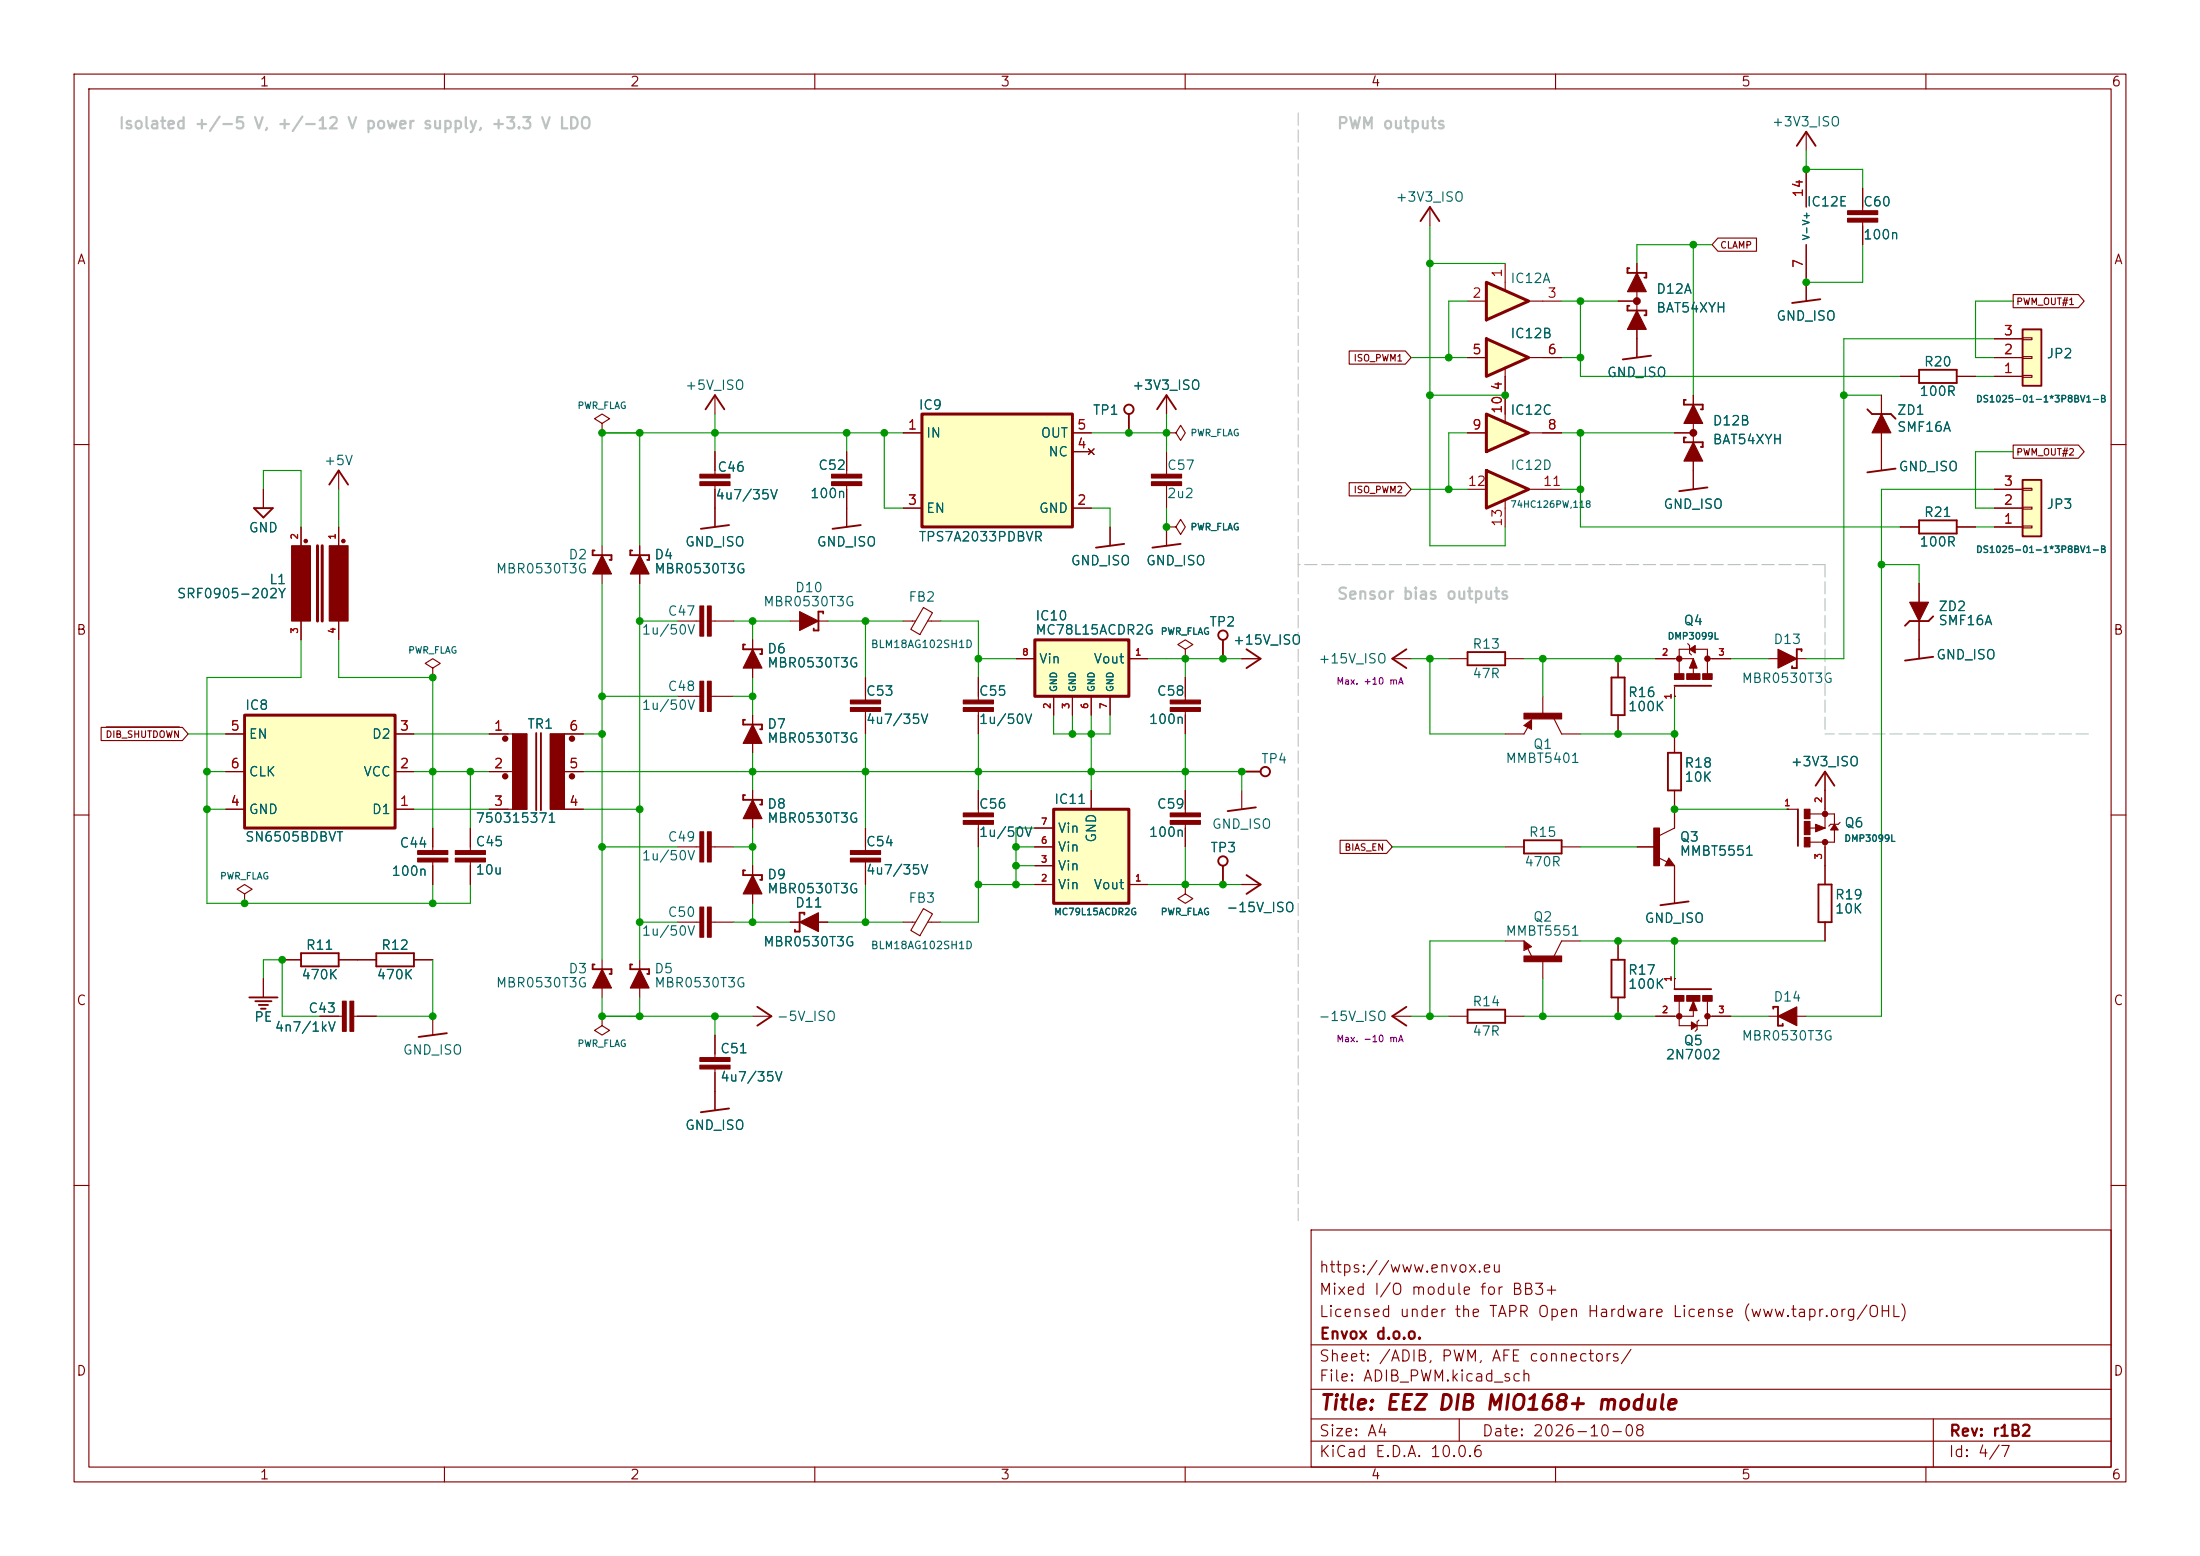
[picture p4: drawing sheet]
<svg xmlns="http://www.w3.org/2000/svg" width="297mm" height="210mm" viewBox="0 0 297 210" stroke-linecap="round" stroke-linejoin="round" font-family="sans-serif">
<g fill="none" stroke="#840000" stroke-width=".15">
<path d="M10 10h277v190h-277zM12 12h273v186h-273zM60 10v2M110 10v2M160 10v2M210 10v2M260 10v2M254 53.3v2.6M254 58.4v2.6M256.5 50.8h2.6M264.2 50.8h2.5M10 60h2"/>
<path d="M285 60h2M10 110h2M246.4 104.1v2.6M285 110h2M10 160h2M177 166h108v32h-108zM285 160h2M60 198v2M110 198v2M160 198v2M177 194.5h108M177 191.5h108"/>
<path d="M177 187.5h108M177 181.5h108M197 191.5v3M210 198v2M260 198v2M261 191.5v6.5"/>
</g>
<path d="M252.1 55.2l.6 .7h2.6l.6 .6M259.1 49.9h5.1v1.8h-5.1zM245.1 106l1.3-1.9 1.2 1.9" fill="none" stroke="#840000" stroke-width=".25"/>
<path d="M254 55.9l1.3 2.5h-2.6z" fill="#840000" stroke="#840000" stroke-width=".15"/>
<path d="M273 64.8h2.6v7.6h-2.6z" fill="#ffffc2"/>
<g fill="none" stroke="#840000" stroke-width=".25">
<path d="M95.2 55.2l1.3-1.9 1.3 1.9M85.3 74.3h-.2v.6h2.5v.7h-.2M98.4 70.9l-3.8 .5M116.2 70.9l-3.8 .5M255.9 63.2l-3.8 .6M259.1 70.2h5.1v1.8h-5.1zM273 64.8h2.6v7.6h-2.6zM72.4 98.9v10.4M73 98.9v10.4M217.6 91.4h1.7v5.1h-1.7zM226.1 92.6h4.9M243.2 87.9v-.3h-.6v2.6h-.7v-.3"/>
<path d="M261 88.6l-3.8 .6M261 83.2l-.7 .6h-2.5l-.6 .7M100.6 117.5h-.3v.6h2.6v.6h-.3M100.6 107.3h-.3v.7h2.6v.6h-.3M225.2 101.6h1.7v5.1h-1.7zM225.3 116.3l.1 .3h-.4l.3-.5 .5 .6h-.8M242.7 109.2v5M245.5 119.4h1.8v5.1h-1.8zM40.6 128.7h5.1v1.7h-5.1zM50.8 128.7h5.1v1.7h-5.1zM60.3 139.4l-3.8 .6M80.3 130.2h-.3v.6h2.5v.6h-.2"/>
<path d="M108.6 123.4v-.2h-.7v2.5h-.6v-.2M217.6 129.5h1.7v5.1h-1.7zM226.1 133.5h4.9M228 121.7l-3.8 .5M239.4 136.1v-.2h.6v2.5h.7v-.2"/>
</g>
<g fill="none" stroke="#840000" stroke-width=".15">
<path d="M96.5 53.3v2.6M86.4 73.7v5M96.5 61v3M96.5 65.5v5.6M114.3 61v3M114.3 65.5v5.6M254 61v2.5M256.5 71.1h2.6M259.1 78.7v2.6M264.2 71.1h2.5M269.2 71.1h3.8M269.2 68.6h3.8"/>
<path d="M269.2 66h3.8M273 71h1.3v.2h-1.3zM273 68.5h1.3v.2h-1.3zM273 65.9h1.3v.3h-1.3zM66 99.1h5.1v10.1h-5.1M69.2 99.1v10.1M76.2 99.1v10.1M78.7 99.1h-4.4v10.1h4.4M91.4 83.8h3.1M91.4 94h3.1M96 83.8h3.1M96 94h3.1"/>
<path d="M218.4 88.9v2.5M218.4 96.5v2.6M223.5 88.9h5.1v2M226.1 94h.1M226.1 92.7v1.4M226.1 99.1v2.5M227.8 86.9l.3 .2v1l.2 .3M230.5 88.9h3.2M230.5 90.9v-3.3h-3.8v3.3M238.8 88.9h5M259.1 83.8v5.1M58.4 111.8v3"/>
<path d="M58.4 116.3v3.1M63.5 111.8v3M63.5 116.3v3.1M66 104.1h3.2M76.2 104.1h2.5M101.6 106.7v5.1M101.6 116.8v5.1M132.1 106.7v3M132.1 111.3v3M221 114.3h2.5M223.8 115.7l1.3 .6M225.3 115.8l.8 1h-1.3z"/>
<path d="M226.1 106.7v5.1l-2.1 1M226.1 116.8v5.1M241.1 109.2h1.5M241.3 109.2h.1M244.3 109.9h3.3v3.8h-3.2M246.4 106.7v5.1h-2M246.4 113.7v5.7M248.4 111l-.2 .3h-1.1l-.2 .2M38.1 129.5h2.5M43.2 137.2h3M45.7 129.5h5.1M47.8 137.2h3"/>
<path d="M55.9 129.5h2.5M58.4 137.2v2.5M81.3 129.5v5.1M106.7 124.5h5.1M218.4 127v2.5M218.4 134.6v2.6M226.1 132.1h.1M226.1 132.1v1.4M226.7 135.1v3.3h3.8v-3.2M228.6 136.3v.9h-5.1M229.4 137.7l-.3 .2v1l-.2 .3M230.5 137.2h3.2"/>
<path d="M238.8 137.2h5M246.4 124.5v2.5"/>
</g>
<g fill="#840000" stroke="#840000" stroke-width=".15">
<path d="M94.5 65h4.1v.5h-4.1z"/>
<path d="M94.5 64h4.1v.5h-4.1z"/>
<path d="M257.8 81.3h2.5l-1.2 2.5z"/>
<path d="M240 87.6l2.6 1.3-2.6 1.3z"/>
<path d="M243.6 109.2h.7v1.3h-.7z"/>
<path d="M243.6 110.9h.7v1.7h-.7z"/>
<path d="M243.6 113h.7v1.3h-.7z"/>
<path d="M245.1 111.3l1.3 .5-1.3 .5z"/>
<path d="M247.6 111.3l.6 .7h-1.1z"/>
<path d="M95.5 81.8h.5v4.1h-.5z"/>
<path d="M94.5 81.8h.5v4.1h-.5z"/>
<path d="M86.4 74.9l1.2 2.6h-2.5z"/>
<path d="M223.3 111.8h.7v5h-.7z"/>
<path d="M112.3 64h4v.5h-4z"/>
<path d="M112.3 65h4v.5h-4z"/>
<path d="M95.5 91.9h.5v4.1h-.5z"/>
<path d="M94.5 91.9h.5v4.1h-.5z"/>
<path d="M226.1 90.9h1.2v.8h-1.2z"/>
<path d="M227.7 90.9h1.8v.8h-1.8z"/>
<path d="M229.9 90.9h1.2v.8h-1.2z"/>
<path d="M228.6 88.9l.5 1.3h-1z"/>
<path d="M228.1 87.6l.8-.5v1z"/>
<path d="M240 137.2l2.6-1.3v2.5z"/>
<path d="M229.9 134.4h1.2v.7h-1.2z"/>
<path d="M227.7 134.4h1.8v.7h-1.8z"/>
<path d="M226.1 134.4h1.2v.7h-1.2z"/>
<path d="M228.6 135.1l.5 1.3h-1z"/>
<path d="M228.3 137.9l.8 .5-.8 .5z"/>
<path d="M130 110.7h4.1v.6h-4.1z"/>
<path d="M130 109.7h4.1v.5h-4.1z"/>
<path d="M69.2 99.1h1.9v10.1h-1.9z"/>
<path d="M74.3 99.1h1.9v10.1h-1.9z"/>
<path d="M81.3 130.8l1.2 2.6h-2.5z"/>
<path d="M46.2 135.1h.5v4.1h-.5z"/>
<path d="M47.2 135.1h.6v4.1h-.6z"/>
<path d="M107.9 124.5l2.6-1.3v2.5z"/>
<path d="M101.6 118.1l1.3 2.6h-2.6z"/>
<path d="M101.6 108l1.3 2.5h-2.6z"/>
<path d="M61.5 115.8h4v.5h-4z"/>
<path d="M61.5 114.8h4v.5h-4z"/>
<path d="M56.4 114.8h4.1v.5h-4.1z"/>
<path d="M56.4 115.8h4.1v.5h-4.1z"/>
<circle cx="246.4" cy="109.9" r=".36"/>
<circle cx="246.4" cy="113.7" r=".36"/>
<circle cx="226.7" cy="88.9" r=".36"/>
<circle cx="230.5" cy="88.9" r=".36"/>
<circle cx="230.5" cy="137.2" r=".36"/>
<circle cx="226.7" cy="137.2" r=".36"/>
</g>
<g fill="#840000" stroke="#840000" stroke-width=".3">
<circle cx="68.2" cy="99.7" r=".28"/>
<circle cx="68.2" cy="104.8" r=".28"/>
<circle cx="77.2" cy="99.7" r=".28"/>
<circle cx="77.2" cy="104.8" r=".28"/>
</g>
<path d="M142.2 109.2h10.2v12.7h-10.2z" fill="#ffffc2"/>
<path d="M142.2 109.2h10.2v12.7h-10.2z" fill="none" stroke="#840000" stroke-width=".41"/>
<g fill="none" stroke="#840000" stroke-width=".15">
<path d="M106.7 83.8h5.1M132.1 91.4v3.1M132.1 96v3.1M116.8 111.8v3M116.8 116.3v3.1M139.7 119.4h2.5M139.7 116.8h2.5M139.7 114.3h2.5M139.7 111.8h2.5M147.3 106.7v2.5M152.4 119.4h2.5M121.9 124.5h1.7"/>
<path d="M124.7 122.6l1.2 .7-1.7 3-1.2-.7zM125.2 124.5h1.8"/>
</g>
<path d="M111.1 82.8v-.2h-.6v2.5h-.6v-.3" fill="none" stroke="#840000" stroke-width=".25"/>
<g fill="#840000" stroke="#840000" stroke-width=".15">
<path d="M107.9 82.6l2.6 1.2-2.6 1.3z"/>
<path d="M114.8 114.8h4.1v.5h-4.1z"/>
<path d="M114.8 115.8h4.1v.5h-4.1z"/>
<path d="M130 95.5h4.1v.5h-4.1z"/>
<path d="M130 94.5h4.1v.5h-4.1z"/>
</g>
<path d="M139.7 86.4h12.7v7.6h-12.7z" fill="#ffffc2"/>
<path d="M139.7 86.4h12.7v7.6h-12.7z" fill="none" stroke="#840000" stroke-width=".41"/>
<path d="M116.8 91.4v3.1M116.8 96v3.1M121.9 83.8h1.7M124.7 82l1.2 .7-1.7 2.9-1.2-.7zM125.2 83.8h1.8M137.2 88.9h2.5M142.2 94v2.5M144.8 94v2.5M147.3 94v2.5M149.9 94v2.5M152.4 88.9h2.5" fill="none" stroke="#840000" stroke-width=".15"/>
<g fill="#840000" stroke="#840000" stroke-width=".15">
<path d="M114.8 94.5h4.1v.5h-4.1z"/>
<path d="M114.8 95.5h4.1v.5h-4.1z"/>
</g>
<path d="M33 96.5h20.3v15.3h-20.3z" fill="#ffffc2"/>
<path d="M33 96.5h20.3v15.3h-20.3z" fill="none" stroke="#840000" stroke-width=".4"/>
<path d="M30.5 99.1h2.5M53.3 99.1h2.6M30.5 109.2h2.5M30.5 104.1h2.5M53.3 109.2h2.6M53.3 104.1h2.6M33 120.7l1-.7-1-.6-1 .6 1 .7v1.2M33 121.9h.1" fill="none" stroke="#840000" stroke-width=".15"/>
<path d="M124.5 55.9h20.3v15.2h-20.3z" fill="#ffffc2"/>
<path d="M124.5 55.9h20.3v15.2h-20.3z" fill="none" stroke="#840000" stroke-width=".4"/>
<path d="M121.9 58.4h2.6M144.8 58.4h2.5M152.4 58.4h.1M121.9 68.6h2.6M144.8 68.6h2.5M144.8 61h2.5M146.9 60.6l.8 .7M147.7 60.6l-.8 .7M149.9 71.1v2.6" fill="none" stroke="#840000" stroke-width=".15"/>
<g fill="none" stroke="#840000" stroke-width=".25">
<path d="M152.4 55.9v2.5M151.8 73.4l-3.8 .5"/>
<circle cx="152.4" cy="55.2" r=".63"/>
</g>
<path d="M273 44.5h2.6v7.6h-2.6z" fill="#ffffc2"/>
<g fill="none" stroke="#840000" stroke-width=".25">
<path d="M191.8 29.8l1.2-1.9 1.3 1.9M156.2 55.2l1.3-1.9 1.2 1.9M245.7 40.4l-3.8 .5M273 44.5h2.6v7.6h-2.6zM34.3 68.6h2.5l-1.2 1.3zM44.4 65.4l1.3-1.9 1.3 1.9M80.3 74.3h-.3v.6h2.5v.7h-.2M159.4 73.4l-3.8 .5M100.6 97.2h-.3v.6h2.6v.6h-.3M165.1 86.4v2.5M168.3 87.6l1.9 1.3-1.9 1.3M165.1 116.8v2.6"/>
<path d="M167.6 104.1h2.6M168.3 118.1l1.9 1.3-1.9 1.3M169.5 109l-3.8 .5M33.7 134.6h3.8M34.5 135.1h2.2M34.9 135.6h1.3M35.2 136.1h.7"/>
<circle cx="165.1" cy="85.7" r=".63"/>
<circle cx="165.1" cy="116.2" r=".63"/>
<circle cx="170.8" cy="104.1" r=".63"/>
</g>
<g fill="none" stroke="#840000" stroke-width=".15">
<path d="M193 27.9v2.6M243.8 38.1v2.5M251.5 25.4v3M251.5 30v3M81.3 57.2l1-.7-1-.6-1 .6 1 .7v1.2M81.3 58.4h.1M157.5 58.4h1.2l.7-1 .6 1-.6 1-.7-1M157.5 58.4h.1M157.5 53.3v2.6M269.2 50.8h3.8M269.2 48.3h3.8M269.2 45.7h3.8"/>
<path d="M273 50.7h1.3v.2h-1.3zM273 48.1h1.3v.3h-1.3zM273 45.6h1.3v.2h-1.3zM35.6 66v2.6M40.6 71.1v2.6M45.7 63.5v2.5M45.7 71.1v2.6M81.3 73.7v5M157.5 71.1h1.2l.7-1 .6 1-.6 1-.7-1M157.5 71.1h.1M157.5 61v3M157.5 65.5v3.1"/>
<path d="M157.5 71.1v2.6M40.6 83.8v2.6M45.7 83.8v2.6M58.4 90.2l1-.7-1-.6-1 .6 1 .7v1.2M58.4 91.4h.1M101.6 96.5v5.1M160 87.6l1-.6-1-.6-1 .6 1 .6v1.3M160 88.9h.1M160 91.4v3.1M160 96v3.1M165.1 88.9h.1M167.6 88.9h2.6"/>
<path d="M91.4 114.3h3.1M96 114.3h3.1M160 119.4v1.3l1 .6-1 .6-1-.6 1-.6M160 119.4h.1M160 106.7v3M160 111.3v3M165.1 119.4h.1M167.6 104.1h.1M167.6 106.7v2.5M167.6 119.4h2.6M35.6 132.1v2.5M91.4 124.5h3.1"/>
<path d="M96 124.5h3.1"/>
</g>
<g fill="#840000" stroke="#840000" stroke-width=".15">
<path d="M101.6 97.8l1.3 2.5h-2.6z"/>
<path d="M95.5 122.4h.5v4.1h-.5z"/>
<path d="M94.5 122.4h.5v4.1h-.5z"/>
<path d="M95.5 112.3h.5v4h-.5z"/>
<path d="M94.5 112.3h.5v4h-.5z"/>
<path d="M158 109.7h4.1v.5h-4.1z"/>
<path d="M158 110.7h4.1v.6h-4.1z"/>
<path d="M158 94.5h4.1v.5h-4.1z"/>
<path d="M158 95.5h4.1v.5h-4.1z"/>
<path d="M44.4 73.7h2.6v10.1h-2.6z"/>
<path d="M39.4 73.7h2.5v10.1h-2.5z"/>
<path d="M249.4 29.5h4.1v.5h-4.1z"/>
<path d="M249.4 28.4h4.1v.6h-4.1z"/>
<path d="M81.3 74.9l1.2 2.6h-2.5z"/>
<path d="M155.4 64h4.1v.5h-4.1z"/>
<path d="M155.4 65h4.1v.5h-4.1z"/>
<circle cx="46.4" cy="73" r=".23"/>
<circle cx="41.3" cy="73" r=".23"/>
</g>
<path d="M42.9 73.7v10.1M43.5 73.7v10.1" fill="none" stroke="#840000" stroke-width=".41"/>
<path d="M200.7 63.5l5.7 2.5-5.7 2.6z" fill="#ffffc2"/>
<g fill="none" stroke="#840000" stroke-width=".15">
<path d="M198.1 66h2.6M203.2 67.3v3.8M206.4 66h4.4M188 88.9h2.5M195.6 88.9h2.5M203.2 88.9h2.5M205.7 97.9l1.1-.7v1.2zM206.2 98.2l-.5 .9h-2.5M208.3 94v2.5M209.8 97l1 2.1h2.6M203.2 114.3h2.5M210.8 114.3h2.6"/>
<path d="M96.5 139.7v3M101.6 137.2h2.5M188 137.2h2.5M195.6 137.2h2.5M203.2 137.2h2.5M203.2 127h2.5M205.7 127l1.1 .8-1.1 .5zM206.2 128l.7 1.2M208.3 129.5v2.6M213.4 127h-2.6l-1 2M96.5 144.3v5.6"/>
</g>
<path d="M200.7 63.5l5.7 2.5-5.7 2.6z" fill="none" stroke="#840000" stroke-width=".41"/>
<path d="M189.9 87.6l-1.9 1.3 1.9 1.3M198.1 88h5.1v1.8h-5.1zM206.2 97.9l.3-.1v.4l-.5-.3 .6-.5v.8M205.7 113.4h5.1v1.8h-5.1zM102.2 135.9l1.9 1.3-1.9 1.2M189.9 135.9l-1.9 1.3 1.9 1.2M198.1 136.3h5.1v1.7h-5.1zM206.2 127.8l-.2-.2v.4l.5-.2-.6-.5v.7M98.4 149.6l-3.8 .5" fill="none" stroke="#840000" stroke-width=".25"/>
<g fill="#840000" stroke="#840000" stroke-width=".15">
<path d="M94.5 143.8h4.1v.5h-4.1z"/>
<path d="M94.5 142.7h4.1v.6h-4.1z"/>
<path d="M205.7 129h5.1v.8h-5.1z"/>
<path d="M205.7 96.3h5.1v.7h-5.1z"/>
</g>
<path d="M200.7 55.9l5.7 2.5-5.7 2.6z" fill="#ffffc2"/>
<path d="M198.1 58.4h2.6M203.2 53.3v3.9M206.4 58.4h4.4" fill="none" stroke="#840000" stroke-width=".15"/>
<path d="M200.7 55.9l5.7 2.5-5.7 2.6z" fill="none" stroke="#840000" stroke-width=".41"/>
<path d="M200.7 38.1l5.7 2.5-5.7 2.6z" fill="#ffffc2"/>
<path d="M203.2 35.6v3.8M198.1 40.6h2.6M206.4 40.6h4.4M81.3 137.2v1.2l1 .7-1 .6-1-.6 1-.7M81.3 137.2h.1M86.4 129.5v5.1" fill="none" stroke="#840000" stroke-width=".15"/>
<path d="M200.7 38.1l5.7 2.5-5.7 2.6z" fill="none" stroke="#840000" stroke-width=".41"/>
<path d="M85.3 130.2h-.2v.6h2.5v.6h-.2" fill="none" stroke="#840000" stroke-width=".25"/>
<path d="M86.4 130.8l1.2 2.6h-2.5z" fill="#840000" stroke="#840000" stroke-width=".15"/>
<path d="M200.7 45.7l5.7 2.6-5.7 2.5z" fill="#ffffc2"/>
<g fill="none" stroke="#840000" stroke-width=".15">
<path d="M243.8 17.8v2.5M221 35.6v12.7M231.9 32.1h5.2v1.8h-5.2l-.8-.9zM243.8 22.9v5M243.8 33v7.6M251.5 25.4v2.5M251.5 30.5v2.5M271.8 39.8h8.8l.8 .8-.8 .9h-8.8zM121.9 58.4h2.6M144.8 58.4h2.5M152.4 58.4h.1M157.5 53.3v2.6"/>
<path d="M182.1 47.4h7.6l.8 .9-.8 .8h-7.6zM198.1 48.3h2.6M198.1 58.4h2.6M203.2 49.5v6.4M206.4 48.3h4.4M208.3 58.4h2.5M218.4 40.6h2.6M226.1 58.4h2.5M228.6 53.3v12.7M254 53.3v2.6M254 58.4v5.1M256.5 50.8h2.6"/>
<path d="M264.2 50.8h2.5M269.2 48.3h3.8M269.2 50.8h3.8M269.2 45.7h3.8M35.6 66v2.6M40.6 71.1v2.6M45.7 71.1v2.6M86.4 73.7v5M96.5 61v2.5M96.5 66v5.1M114.3 61v2.5M114.3 66v5.1"/>
<path d="M121.9 68.6h2.6M144.8 68.6h2.5M144.8 61h2.5M146.9 60.6l.8 .7M147.7 60.6l-.8 .7M149.9 71.1v2.6M157.5 71.1h.1M157.5 71.1v2.6M182.1 65.2h7.6l.8 .8-.8 .9h-7.6zM256.5 71.1h2.6M259.1 78.7v2.6M264.2 71.1h2.5"/>
<path d="M269.2 68.6h3.8M269.2 71.1h3.8M269.2 66h3.8M271.8 60.1h8.8l.8 .9-.8 .8h-8.8zM13.7 98.2h10.9l.8 .9-.8 .8h-10.9zM14.4 98.1h9.8M30.5 99.1h2.5M40.6 83.8v2.6M45.7 83.8v2.6M53.3 99.1h2.6M66 99.1h2.6M76.2 99.1h2.5"/>
<path d="M101.6 86.4v5M101.6 96.5v5.1M116.8 91.4v2.6M116.8 96.5v2.6M132.1 91.4v2.6M132.1 96.5v2.6M137.2 88.9h2.5M142.2 94v2.5M144.8 94v2.5M147.3 94v2.5M149.9 94v2.5M152.4 88.9h2.5"/>
<path d="M160 88.9h.1M160 91.4v2.6M160 96.5v2.6M165.1 88.9h.1M167.6 88.9h2.6M218.4 88.9v2.5M218.4 96.5v2.6M223.5 88.9h2.6M226.1 94h.1M226.1 99.1v2.5M231.1 88.9h2.6M259.1 83.8v5.1"/>
<path d="M30.5 109.2h2.5M30.5 104.1h2.5M53.3 109.2h2.6M53.3 104.1h2.6M58.4 111.8v2.5M58.4 116.8v2.6M63.5 111.8v2.5M63.5 116.8v2.6M66 109.2h2.6M66 104.1h2.6M76.2 109.2h2.5M76.2 104.1h2.5"/>
<path d="M101.6 106.7v5.1M101.6 116.8v5.1M116.8 111.8v2.5M116.8 116.8v2.6M132.1 106.7v2.5M132.1 111.8v2.5M139.7 119.4h2.5M139.7 116.8h2.5M139.7 114.3h2.5M139.7 111.8h2.5M147.3 106.7v2.5M152.4 119.4h2.5"/>
<path d="M160 119.4h.1M160 106.7v2.5M160 111.8v2.5M165.1 119.4h.1M167.6 119.4h2.6M180.9 113.4h6.3l.8 .9-.8 .9h-6.3zM221 114.3h2.5M226.1 106.7v5.1M226.1 116.8v5.1M241.3 109.2h.1M246.4 104.1v5.1M246.4 114.3v5.1"/>
<path d="M35.6 132.1v2.5M38.1 129.5h2.5M43.2 137.2h2.5M45.7 129.5h5.1M48.3 137.2h2.5M55.9 129.5h2.5M96.5 139.7v2.5M106.7 124.5h5.1M218.4 127v2.5M218.4 134.6v2.6M223.5 137.2h2.6M226.1 132.1h.1"/>
<path d="M231.1 137.2h2.6M246.4 124.5v2.5M96.5 144.8v5.1"/>
</g>
<path d="M200.7 45.7l5.7 2.6-5.7 2.5z" fill="none" stroke="#840000" stroke-width=".41"/>
<path d="M242.6 19.7l1.2-1.9 1.3 1.9M220 36.2h-.3v.6h2.5v.7h-.2M220 41.3h-.3v.6h2.5v.6h-.2M222.9 48l-3.8 .5M227.6 59.1h-.3v.6h2.6v.6h-.3M227.6 54h-.3v.6h2.6v.6h-.3M230.5 65.8l-3.8 .5M100.6 87h-.3v.6h2.6v.7h-.3" fill="none" stroke="#840000" stroke-width=".25"/>
<g fill="#840000" stroke="#840000" stroke-width=".41">
<circle cx="228.6" cy="58.4" r=".33"/>
<circle cx="221" cy="40.6" r=".33"/>
</g>
<g fill="#840000" stroke="#840000" stroke-width=".15">
<path d="M228.6 59.7l1.3 2.5h-2.6z"/>
<path d="M228.6 54.6l1.3 2.6h-2.6z"/>
<path d="M101.6 87.6l1.3 2.6h-2.6z"/>
<path d="M221 41.9l1.2 2.6h-2.5z"/>
<path d="M221 36.8l1.2 2.6h-2.5z"/>
</g>
<path d="M175.3 15.2v61M175.3 76.2v88.9M246.4 76.2h-71.1M246.4 76.2v22.9M281.9 99.1h-35.5" fill="none" stroke="#c2c2c2" stroke-width=".15" stroke-dasharray="1.7 .6"/>
<g fill="none" stroke="#009600" stroke-width=".15">
<path d="M193 30.5v43.2h10.2v-2.6M193 35.6h10.2M228.6 33v20.3M231.1 33h-10.1v2.6M243.8 20.3v2.6h7.7v2.5M251.5 33v5.1h-7.7M86.4 58.4v15.3M96.5 55.9v5.1M114.3 58.4v2.6M119.4 58.4v10.2h2.5M121.9 58.4h-40.6v15.3M147.3 58.4h10.2"/>
<path d="M157.5 55.9v5.1M190.5 48.3h7.6M193 53.3h10.2M198.1 40.6h-2.5v7.7M198.1 58.4h-2.5v7.6M210.8 40.6h7.6M210.8 48.3h2.6M210.8 58.4h15.3M213.4 40.6v10.2h43.1M213.4 58.4v12.7h43.1M248.9 53.3h5.1M266.7 50.8h2.5"/>
<path d="M269.2 45.7h-20.3v43.2h-5.1M271.8 40.6h-5.1v7.7h2.5M35.6 66v-2.5h5v7.6M45.7 66v5.1M81.3 78.7v50.8M86.4 78.7v50.8M147.3 68.6h2.6v2.5M157.5 68.6v2.5M190.5 66h7.6M210.8 66h2.6M254 76.2h5.1v2.5M266.7 71.1h2.5"/>
<path d="M269.2 66h-15.2v71.2h-10.2M271.8 61h-5.1v7.6h2.5M25.4 99.1h5.1M40.6 86.4v5h-12.7v30.5h35.6v-2.5M45.7 86.4v5h12.7v20.4M55.9 99.1h10.1M78.7 99.1h2.6M81.3 94h10.1M86.4 83.8h5M99.1 94h2.5M99.1 83.8h7.6M101.6 83.8v2.6"/>
<path d="M101.6 91.4v5.1M111.8 83.8h10.1M116.8 83.8v7.6M116.8 99.1v12.7M127 83.8h5.1v7.6M132.1 88.9h5.1M132.1 99.1v7.6M142.2 96.5v2.6h7.7v-2.6M144.8 96.5v2.6M147.3 96.5v10.2M154.9 88.9h12.7M160 88.9v2.5"/>
<path d="M160 99.1v7.6M190.5 88.9h5.1M193 88.9v10.2h10.2M205.7 88.9h17.8M208.3 88.9v5.1M226.1 94v5.1h-12.7M233.7 88.9h5.1M27.9 109.2h2.6M27.9 104.1h2.6M55.9 109.2h10.1M55.9 104.1h10.1M58.4 119.4v2.5"/>
<path d="M63.5 104.1v7.7M78.7 109.2h7.7M78.7 104.1h88.9v2.6M81.3 114.3h10.1M99.1 114.3h2.5M101.6 101.6v5.1M101.6 111.8v5M116.8 119.4v5.1M132.1 114.3v10.2h-5.1M132.1 119.4h7.6M137.2 114.3h2.5M137.2 116.8h2.5"/>
<path d="M139.7 111.8h-2.5v7.6M154.9 119.4h12.7M160 114.3v5.1M188 114.3h15.2M213.4 114.3h7.6M226.1 109.2h15.2M35.6 132.1v-2.6h2.5v7.7h5.1M58.4 129.5v7.7h-7.6M81.3 134.6v2.6h20.3M86.4 124.5h5M86.4 134.6v2.6M96.5 137.2v2.5"/>
<path d="M99.1 124.5h7.6M101.6 121.9v2.6M111.8 124.5h10.1M190.5 137.2h5.1M203.2 127h-10.2v10.2M205.7 137.2h17.8M208.3 132.1v5.1M213.4 127h33M226.1 127v5.1M233.7 137.2h5.1"/>
</g>
<g fill="#009600" stroke="#009600" stroke-width=".14">
<circle cx="81.3" cy="58.4" r=".46"/>
<circle cx="86.4" cy="83.8" r=".46"/>
<circle cx="58.4" cy="91.4" r=".46"/>
<circle cx="86.4" cy="58.4" r=".46"/>
<circle cx="96.5" cy="58.4" r=".46"/>
<circle cx="101.6" cy="124.5" r=".46"/>
<circle cx="86.4" cy="124.5" r=".46"/>
<circle cx="86.4" cy="137.2" r=".46"/>
<circle cx="81.3" cy="137.2" r=".46"/>
<circle cx="96.5" cy="137.2" r=".46"/>
<circle cx="86.4" cy="109.2" r=".46"/>
<circle cx="101.6" cy="114.3" r=".46"/>
<circle cx="81.3" cy="114.3" r=".46"/>
<circle cx="101.6" cy="94" r=".46"/>
<circle cx="101.6" cy="83.8" r=".46"/>
<circle cx="119.4" cy="58.4" r=".46"/>
<circle cx="114.3" cy="58.4" r=".46"/>
<circle cx="116.8" cy="83.8" r=".46"/>
<circle cx="38.1" cy="129.5" r=".46"/>
<circle cx="33" cy="121.9" r=".46"/>
<circle cx="27.9" cy="109.2" r=".46"/>
<circle cx="27.9" cy="104.1" r=".46"/>
<circle cx="58.4" cy="104.1" r=".46"/>
<circle cx="58.4" cy="121.9" r=".46"/>
<circle cx="81.3" cy="94" r=".46"/>
<circle cx="81.3" cy="99.1" r=".46"/>
<circle cx="63.5" cy="104.1" r=".46"/>
<circle cx="58.4" cy="137.2" r=".46"/>
<circle cx="116.8" cy="104.1" r=".46"/>
<circle cx="101.6" cy="104.1" r=".46"/>
<circle cx="137.2" cy="119.4" r=".46"/>
<circle cx="137.2" cy="116.8" r=".46"/>
<circle cx="132.1" cy="119.4" r=".46"/>
<circle cx="116.8" cy="124.5" r=".46"/>
<circle cx="137.2" cy="114.3" r=".46"/>
<circle cx="132.1" cy="104.1" r=".46"/>
<circle cx="132.1" cy="88.9" r=".46"/>
<circle cx="147.3" cy="99.1" r=".46"/>
<circle cx="144.8" cy="99.1" r=".46"/>
<circle cx="152.4" cy="58.4" r=".46"/>
<circle cx="254" cy="76.2" r=".46"/>
<circle cx="218.4" cy="99.1" r=".46"/>
<circle cx="218.4" cy="88.9" r=".46"/>
<circle cx="218.4" cy="127" r=".46"/>
<circle cx="226.1" cy="127" r=".46"/>
<circle cx="226.1" cy="109.2" r=".46"/>
<circle cx="226.1" cy="99.1" r=".46"/>
<circle cx="218.4" cy="137.2" r=".46"/>
<circle cx="208.3" cy="88.9" r=".46"/>
<circle cx="208.3" cy="137.2" r=".46"/>
<circle cx="193" cy="137.2" r=".46"/>
<circle cx="193" cy="88.9" r=".46"/>
<circle cx="203.2" cy="53.3" r=".46"/>
<circle cx="213.4" cy="48.3" r=".46"/>
<circle cx="193" cy="53.3" r=".46"/>
<circle cx="195.6" cy="48.3" r=".46"/>
<circle cx="213.4" cy="66" r=".46"/>
<circle cx="213.4" cy="58.4" r=".46"/>
<circle cx="248.9" cy="53.3" r=".46"/>
<circle cx="228.6" cy="33" r=".46"/>
<circle cx="243.8" cy="22.9" r=".46"/>
<circle cx="213.4" cy="40.6" r=".46"/>
<circle cx="243.8" cy="38.1" r=".46"/>
<circle cx="167.6" cy="104.1" r=".46"/>
<circle cx="165.1" cy="88.9" r=".46"/>
<circle cx="160" cy="88.9" r=".46"/>
<circle cx="147.3" cy="104.1" r=".46"/>
<circle cx="160" cy="104.1" r=".46"/>
<circle cx="165.1" cy="119.4" r=".46"/>
<circle cx="160" cy="119.4" r=".46"/>
<circle cx="157.5" cy="71.1" r=".46"/>
<circle cx="193" cy="35.6" r=".46"/>
<circle cx="195.6" cy="66" r=".46"/>
<circle cx="157.5" cy="58.4" r=".46"/>
</g>
<text font-size="2" fill="#840000" x="178" y="190.8">Title: EEZ DIB MIO168+ module</text>
<g font-size="1.5" fill="#c2c2c2">
<text x="15.9" y="17.8">Isolated +/-5 V, +/-12 V power supply, +3.3 V LDO</text>
<text x="180.4" y="17.8">PWM outputs</text>
<text x="180.4" y="81.3">Sensor bias outputs</text>
</g>
<g font-size="1.5" fill="#840000">
<text x="178" y="172.1">https://www.envox.eu</text>
<text x="178" y="178.1">Licensed under the TAPR Open Hardware License (www.tapr.org/OHL)</text>
<text x="178" y="175.1">Mixed I/O module for BB3+</text>
<text x="178" y="184.1">Sheet: /ADIB, PWM, AFE connectors/</text>
<text x="178" y="181.1">Envox d.o.o.</text>
<text x="178" y="186.8">File: ADIB_PWM.kicad_sch</text>
<text x="178" y="197">KiCad E.D.A. 10.0.6</text>
<text x="178" y="194.2">Size: A4</text>
<text x="200" y="194.2">Date: 2026-10-08</text>
<text x="263" y="197">Id: 4/7</text>
<text x="263" y="194.2">Rev: r1B2</text>
</g>
<g font-size="1.3" fill="#840000">
<text x="35" y="12">1</text>
<text x="85" y="12">2</text>
<text x="135" y="12">3</text>
<text x="185" y="12">4</text>
<text x="235" y="12">5</text>
<text x="285" y="12">6</text>
<text x="10.3" y="36">A</text>
<text x="285.3" y="36">A</text>
<text x="10.2" y="86">B</text>
<text x="285.2" y="86">B</text>
<text x="10.2" y="136">C</text>
<text x="285.2" y="136">C</text>
<text x="10.2" y="186">D</text>
<text x="285.2" y="186">D</text>
<text x="35" y="200">1</text>
<text x="85" y="200">2</text>
<text x="135" y="200">3</text>
<text x="185" y="200">4</text>
<text x="235" y="200">5</text>
<text x="285" y="200">6</text>
</g>
<g font-size="1.3" fill="#006464">
<text x="239.1" y="17.4">+3V3_ISO</text>
<text x="188.3" y="27.5">+3V3_ISO</text>
<text x="243.8" y="28.2">IC12E</text>
<text x="251.4" y="28.2">C60</text>
<text x="251.4" y="32.6">100n</text>
<text x="203.8" y="38.5">IC12A</text>
<text x="223.5" y="40">D12A</text>
<text x="203.8" y="46">IC12B</text>
<text x="223.5" y="42.5">BAT54XYH</text>
<text x="239.7" y="43.6">GND_ISO</text>
<text x="92.4" y="52.9">+5V_ISO</text>
<text x="152.8" y="52.9">+3V3_ISO</text>
<text x="216.9" y="51.2">GND_ISO</text>
<text x="259" y="53.8">100R</text>
<text x="259.6" y="49.8">R20</text>
<text x="276.2" y="48.7">JP2</text>
<text x="123.9" y="55.6">IC9</text>
<text x="124.9" y="59.4">IN</text>
<text x="140.4" y="59.4">OUT</text>
<text x="147.4" y="56.3">TP1</text>
<text x="203.8" y="56.3">IC12C</text>
<text x="231.1" y="57.7">D12B</text>
<text x="256" y="56.3">ZD1</text>
<text x="256" y="58.6">SMF16A</text>
<text x="43.7" y="63.1">+5V</text>
<text x="96.8" y="64">C46</text>
<text x="110.4" y="63.7">C52</text>
<text x="141.4" y="61.9">NC</text>
<text x="157.5" y="63.7">C57</text>
<text x="203.8" y="63.7">IC12D</text>
<text x="231.1" y="60.3">BAT54XYH</text>
<text x="256.2" y="63.9">GND_ISO</text>
<text x="96.5" y="67.7">4u7/35V</text>
<text x="109.3" y="67.5">100n</text>
<text x="124.9" y="69.5">EN</text>
<text x="140.2" y="69.5">GND</text>
<text x="157.5" y="67.5">2u2</text>
<text x="224.5" y="69">GND_ISO</text>
<text x="259.6" y="70.1">R21</text>
<text x="276.2" y="69">JP3</text>
<text x="33.5" y="72.2">GND</text>
<text x="66.9" y="77.7">MBR0530T3G</text>
<text x="76.7" y="75.8">D2</text>
<text x="88.2" y="75.8">D4</text>
<text x="88.2" y="77.7">MBR0530T3G</text>
<text x="92.4" y="74.1">GND_ISO</text>
<text x="110.2" y="74.1">GND_ISO</text>
<text x="123.9" y="73.4">TPS7A2033PDBVR</text>
<text x="144.5" y="76.6">GND_ISO</text>
<text x="154.6" y="76.6">GND_ISO</text>
<text x="259" y="74.1">100R</text>
<text x="23.8" y="81.1">SRF0905-202Y</text>
<text x="36.3" y="79.2">L1</text>
<text x="90.1" y="83.4">C47</text>
<text x="103" y="82.2">MBR0530T3G</text>
<text x="107.2" y="80.2">D10</text>
<text x="122.5" y="81.5">FB2</text>
<text x="261.6" y="82.8">ZD2</text>
<text x="86.5" y="86">1u/50V</text>
<text x="103.5" y="88.5">D6</text>
<text x="139.7" y="84.1">IC10</text>
<text x="139.7" y="86">MC78L15ACDR2G</text>
<text x="140.2" y="89.9">Vin</text>
<text x="147.6" y="89.9">Vout</text>
<text x="163.2" y="84.9">TP2</text>
<text x="166.4" y="87.3">+15V_ISO</text>
<text x="177.9" y="89.9">+15V_ISO</text>
<text x="198.7" y="87.9">R13</text>
<text x="227.2" y="84.7">Q4</text>
<text x="239.3" y="87.2">D13</text>
<text x="261.3" y="89.3">GND_ISO</text>
<text x="261.6" y="84.7">SMF16A</text>
<text x="90.1" y="93.6">C48</text>
<text x="103.5" y="90.4">MBR0530T3G</text>
<text x="116.8" y="94.2">C53</text>
<text x="132.1" y="94.2">C55</text>
<text x="156.1" y="94.2">C58</text>
<text x="198.7" y="91.9">47R</text>
<text x="219.7" y="94.4">R16</text>
<text x="235" y="92.5">MBR0530T3G</text>
<text x="33" y="96.1">IC8</text>
<text x="33.5" y="100">EN</text>
<text x="50.1" y="100">D2</text>
<text x="71.1" y="98.7">TR1</text>
<text x="86.5" y="96.1">1u/50V</text>
<text x="103.5" y="98.7">D7</text>
<text x="103.5" y="100.6">MBR0530T3G</text>
<text x="116.8" y="98">4u7/35V</text>
<text x="132.1" y="98">1u/50V</text>
<text x="155" y="98">100n</text>
<text x="206.9" y="101.4">Q1</text>
<text x="219.7" y="96.3">100K</text>
<text x="33.5" y="105.1">CLK</text>
<text x="49" y="105.1">VCC</text>
<text x="170.2" y="103.4">TP4</text>
<text x="203.2" y="103.3">MMBT5401</text>
<text x="227.3" y="103.9">R18</text>
<text x="227.3" y="105.8">10K</text>
<text x="241.7" y="103.7">+3V3_ISO</text>
<text x="33" y="113.9">SN6505BDBVT</text>
<text x="33.5" y="110.2">GND</text>
<text x="50.1" y="110.2">D1</text>
<text x="64.1" y="111.4">750315371</text>
<text x="90.1" y="113.9">C49</text>
<text x="103.5" y="109.5">D8</text>
<text x="103.5" y="111.4">MBR0530T3G</text>
<text x="132.1" y="109.5">C56</text>
<text x="132.1" y="113.3">1u/50V</text>
<text x="142.2" y="108.8">IC11</text>
<text x="142.7" y="112.7">Vin</text>
<text x="148.3" y="113.8" transform="rotate(-90 148.3 113.8)">GND</text>
<text x="155" y="113.3">100n</text>
<text x="156.1" y="109.5">C59</text>
<text x="163.5" y="112.2">GND_ISO</text>
<text x="206.3" y="113.3">R15</text>
<text x="226.7" y="113.9">Q3</text>
<text x="248.9" y="112">Q6</text>
<text x="52.8" y="118.5">100n</text>
<text x="53.9" y="114.7">C44</text>
<text x="64.1" y="114.5">C45</text>
<text x="64.1" y="118.3">10u</text>
<text x="86.5" y="116.4">1u/50V</text>
<text x="103.5" y="119">D9</text>
<text x="116.8" y="114.5">C54</text>
<text x="116.8" y="118.3">4u7/35V</text>
<text x="142.7" y="117.8">Vin</text>
<text x="142.7" y="115.3">Vin</text>
<text x="163.3" y="115.4">TP3</text>
<text x="205.7" y="117.3">470R</text>
<text x="226.7" y="115.8">MMBT5551</text>
<text x="90.1" y="124.1">C50</text>
<text x="103.5" y="120.9">MBR0530T3G</text>
<text x="107.2" y="122.8">D11</text>
<text x="122.5" y="122.2">FB3</text>
<text x="142.7" y="120.3">Vin</text>
<text x="147.6" y="120.3">Vout</text>
<text x="165.5" y="123.4">-15V_ISO</text>
<text x="206.9" y="124.7">Q2</text>
<text x="221.9" y="124.9">GND_ISO</text>
<text x="247.6" y="121.7">R19</text>
<text x="247.6" y="123.6">10K</text>
<text x="41.2" y="128.5">R11</text>
<text x="51.4" y="128.5">R12</text>
<text x="76.7" y="131.7">D3</text>
<text x="86.5" y="126.6">1u/50V</text>
<text x="88.2" y="131.7">D5</text>
<text x="103" y="128.1">MBR0530T3G</text>
<text x="203.2" y="126.6">MMBT5551</text>
<text x="219.7" y="131.9">R17</text>
<text x="40.6" y="132.5">470K</text>
<text x="41.5" y="137">C43</text>
<text x="50.8" y="132.5">470K</text>
<text x="66.9" y="133.6">MBR0530T3G</text>
<text x="88.2" y="133.6">MBR0530T3G</text>
<text x="198.7" y="136.1">R14</text>
<text x="219.7" y="133.8">100K</text>
<text x="239.3" y="135.5">D14</text>
<text x="34.2" y="138.2">PE</text>
<text x="37" y="139.6">4n7/1kV</text>
<text x="54.3" y="142.7">GND_ISO</text>
<text x="97.1" y="142.5">C51</text>
<text x="104.8" y="138.1">-5V_ISO</text>
<text x="177.9" y="138.1">-15V_ISO</text>
<text x="198.7" y="140.1">47R</text>
<text x="224.8" y="143.3">2N7002</text>
<text x="227.2" y="141.4">Q5</text>
<text x="235" y="140.8">MBR0530T3G</text>
<text x="97.1" y="146.3">4u7/35V</text>
<text x="92.4" y="152.8">GND_ISO</text>
</g>
<g font-size="1.3" fill="#a90000">
<text x="243.7" y="26.7" transform="rotate(-90 243.7 26.7)">14</text>
<text x="198.7" y="40.5">2</text>
<text x="203.1" y="37.6" transform="rotate(-90 203.1 37.6)">1</text>
<text x="208.8" y="40.5">3</text>
<text x="243.7" y="36.3" transform="rotate(-90 243.7 36.3)">7</text>
<text x="270.4" y="45.6">3</text>
<text x="198.7" y="48.1">5</text>
<text x="203.1" y="52.8" transform="rotate(-90 203.1 52.8)">4</text>
<text x="208.8" y="48.1">6</text>
<text x="270.4" y="50.7">1</text>
<text x="270.4" y="48.1">2</text>
<text x="122.5" y="58.3">1</text>
<text x="145.3" y="58.3">5</text>
<text x="198.7" y="58.3">9</text>
<text x="203.1" y="55.9" transform="rotate(-90 203.1 55.9)">10</text>
<text x="208.8" y="58.3">8</text>
<text x="145.3" y="60.8">4</text>
<text x="198.1" y="65.9">12</text>
<text x="208.2" y="65.9">11</text>
<text x="270.4" y="65.9">3</text>
<text x="122.5" y="68.4">3</text>
<text x="145.3" y="68.4">2</text>
<text x="203.1" y="71.2" transform="rotate(-90 203.1 71.2)">13</text>
<text x="270.4" y="71">1</text>
<text x="270.4" y="68.4">2</text>
<text x="31" y="98.9">5</text>
<text x="53.9" y="98.9">3</text>
<text x="66.6" y="98.9">1</text>
<text x="76.7" y="98.9">6</text>
<text x="31" y="104">6</text>
<text x="53.9" y="104">2</text>
<text x="66.6" y="104">2</text>
<text x="76.7" y="104">5</text>
<text x="31" y="109.1">4</text>
<text x="53.9" y="109.1">1</text>
<text x="66.6" y="109.1">3</text>
<text x="76.7" y="109.1">4</text>
</g>
<g font-size="1" fill="#006464">
<text x="117.5" y="87.7">BLM18AG102SH1D</text>
<text x="117.5" y="128.3">BLM18AG102SH1D</text>
</g>
<g font-size=".9" fill="#840000">
<text x="232.2" y="33.8">CLAMP</text>
<text x="272.1" y="41.4">PWM_OUT#1</text>
<text x="182.7" y="49">ISO_PWM1</text>
<text x="272.1" y="61.7">PWM_OUT#2</text>
<text x="182.7" y="66.8">ISO_PWM2</text>
<text x="14.2" y="99.8">DIB_SHUTDOWN</text>
<text x="181.4" y="115">BIAS_EN</text>
</g>
<g font-size=".9" fill="#006464">
<text x="244.5" y="32.5" transform="rotate(-90 244.5 32.5)">V-V+</text>
<text x="77.9" y="55.4">PWR_FLAG</text>
<text x="160.6" y="59.1">PWR_FLAG</text>
<text x="266.7" y="54.5">DS1025-01-1*3P8BV1-B</text>
<text x="160.6" y="71.8">PWR_FLAG</text>
<text x="203.8" y="68.7">74HC126PW,118</text>
<text x="266.7" y="74.8">DS1025-01-1*3P8BV1-B</text>
<text x="55" y="88.4">PWR_FLAG</text>
<text x="156.6" y="85.9">PWR_FLAG</text>
<text x="225.1" y="86.5">DMP3099L</text>
<text x="142.9" y="93.5" transform="rotate(-90 142.9 93.5)">GND</text>
<text x="145.5" y="93.5" transform="rotate(-90 145.5 93.5)">GND</text>
<text x="148" y="93.5" transform="rotate(-90 148 93.5)">GND</text>
<text x="150.5" y="93.5" transform="rotate(-90 150.5 93.5)">GND</text>
<text x="248.9" y="113.8">DMP3099L</text>
<text x="29.6" y="118.9">PWR_FLAG</text>
<text x="142.2" y="123.7">MC79L15ACDR2G</text>
<text x="156.6" y="123.7">PWR_FLAG</text>
<text x="77.9" y="141.5">PWR_FLAG</text>
</g>
<g font-size=".9" fill="#a90000">
<text x="40.4" y="72.9" transform="rotate(-90 40.4 72.9)">2</text>
<text x="45.5" y="72.9" transform="rotate(-90 45.5 72.9)">1</text>
<text x="40.4" y="85.6" transform="rotate(-90 40.4 85.6)">3</text>
<text x="45.5" y="85.6" transform="rotate(-90 45.5 85.6)">4</text>
<text x="137.9" y="88.7">8</text>
<text x="153.2" y="88.7">1</text>
<text x="224.3" y="88.7">2</text>
<text x="231.9" y="88.7">3</text>
<text x="142" y="95.8" transform="rotate(-90 142 95.8)">2</text>
<text x="144.6" y="95.8" transform="rotate(-90 144.6 95.8)">3</text>
<text x="147.1" y="95.8" transform="rotate(-90 147.1 95.8)">6</text>
<text x="149.7" y="95.8" transform="rotate(-90 149.7 95.8)">7</text>
<text x="225.9" y="94.5" transform="rotate(-90 225.9 94.5)">1</text>
<text x="140.5" y="111.6">7</text>
<text x="240.8" y="109">1</text>
<text x="246.2" y="108.5" transform="rotate(-90 246.2 108.5)">2</text>
<text x="140.5" y="119.2">2</text>
<text x="140.5" y="116.6">3</text>
<text x="140.5" y="114.1">6</text>
<text x="153.2" y="119.2">1</text>
<text x="246.2" y="116.1" transform="rotate(-90 246.2 116.1)">3</text>
<text x="224.3" y="137">2</text>
<text x="225.9" y="132.6" transform="rotate(-90 225.9 132.6)">1</text>
<text x="231.9" y="137">3</text>
</g>
<g font-size=".9" fill="#840084">
<text x="180.4" y="92.6">Max. +10 mA</text>
<text x="180.4" y="140.9">Max. -10 mA</text>
</g>
</svg>
